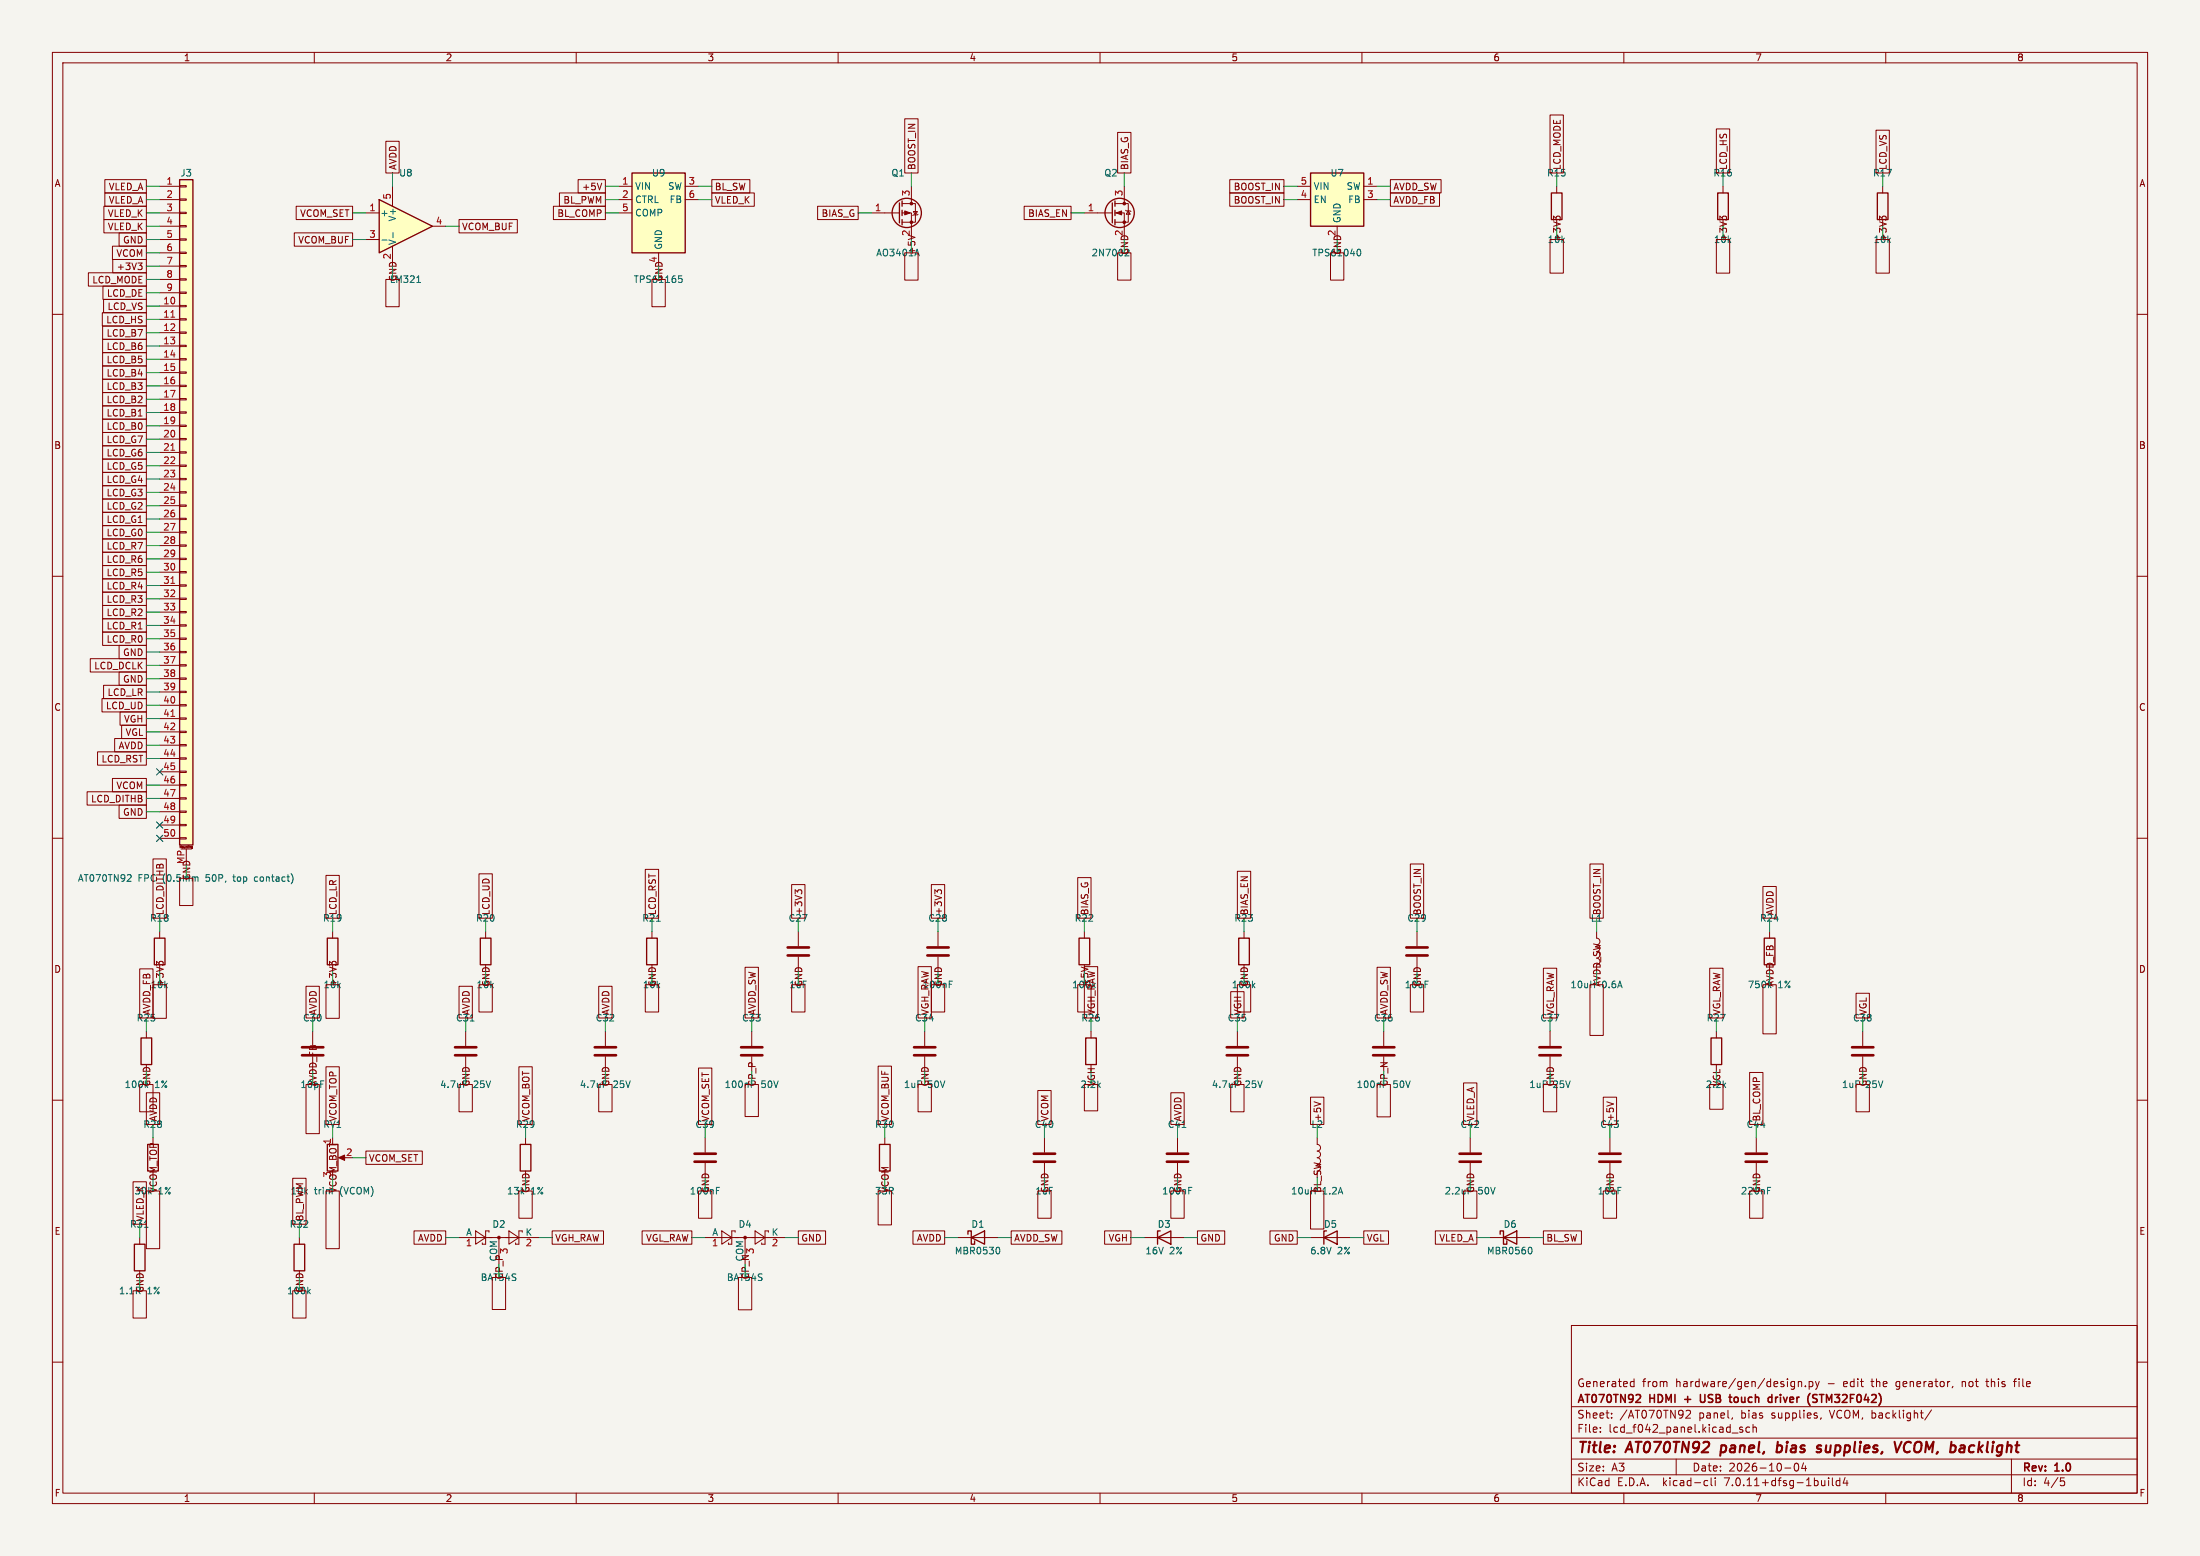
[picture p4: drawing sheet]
<svg xmlns="http://www.w3.org/2000/svg" width="420mm" height="297mm" viewBox="0 0 420 297" stroke-linecap="round" stroke-linejoin="round" font-family="sans-serif">
<path d="M0 0h420v297h-420z" fill="#f5f4ef" stroke="#f5f4ef" stroke-width=".19"/>
<g fill="none" stroke="#840000" stroke-width=".19">
<path d="M10 10h400v277h-400zM12 12h396v273h-396zM60 10v2M110 10v2M160 10v2M210 10v2M260 10v2M310 10v2M360 10v2M30.5 35.6h3.8M30.5 38.1h3.8M34.3 38h1.3v.2h-1.3z"/>
<path d="M34.3 35.4h1.3v.3h-1.3zM118.1 35.6h2.5M118.1 38.1h2.5M130.8 35.6h2.5M130.8 38.1h2.5M172.2 38.9h2.6v3.5h-2.6M174 35.6v3.3M212.9 38.9h2.5v3.5h-2.5M214.6 35.6v3.3M247.6 35.6h2.6M247.6 38.1h2.6M260.3 35.6h2.6"/>
<path d="M260.3 38.1h2.6M297.2 35.6v1.2M328.9 35.6v1.2M359.4 35.6v1.2M10 60h2M30.5 40.6h3.8M30.5 58.4h3.8M30.5 43.2h3.8M30.5 45.7h3.8M30.5 48.3h3.8M30.5 50.8h3.8M30.5 53.3h3.8"/>
<path d="M30.5 55.9h3.8M34.3 58.3h1.3v.2h-1.3zM34.3 55.8h1.3v.2h-1.3zM34.3 53.2h1.3v.3h-1.3zM34.3 50.7h1.3v.2h-1.3zM34.3 48.1h1.3v.3h-1.3zM34.3 45.6h1.3v.2h-1.3zM34.3 43.1h1.3v.2h-1.3zM34.3 40.5h1.3v.3h-1.3zM118.1 40.6h2.5M125.7 48.3v2.5M166.4 40.6h5.3"/>
<path d="M172.2 40.6h1.8v5.1M174.4 40.4h.7l-.3 .6zM175.3 40.9l-1.1 .2M207 40.6h5.3M212.9 40.6h1.7v5.1M214.9 40.1l1 .3M215.4 40.3l.4 .6h-.8zM255.3 43.2v2.5M408 60h2M30.5 61h3.8M30.5 63.5h3.8M30.5 66h3.8"/>
<path d="M30.5 68.6h3.8M30.5 71.1h3.8M30.5 73.7h3.8M30.5 76.2h3.8M30.5 78.7h3.8M34.3 78.6h1.3v.3h-1.3zM34.3 76.1h1.3v.2h-1.3zM34.3 73.5h1.3v.3h-1.3zM34.3 71h1.3v.2h-1.3zM34.3 68.5h1.3v.2h-1.3zM34.3 65.9h1.3v.3h-1.3zM34.3 63.4h1.3v.2h-1.3z"/>
<path d="M34.3 60.8h1.3v.3h-1.3zM30.5 81.3h3.8M30.5 83.8h3.8M30.5 86.4h3.8M30.5 88.9h3.8M30.5 91.4h3.8M30.5 94h3.8M30.5 96.5h3.8M30.5 99.1h3.8M34.3 98.9h1.3v.3h-1.3zM34.3 96.4h1.3v.2h-1.3zM34.3 93.9h1.3v.2h-1.3z"/>
<path d="M34.3 91.3h1.3v.3h-1.3zM34.3 88.8h1.3v.2h-1.3zM34.3 86.2h1.3v.3h-1.3zM34.3 83.7h1.3v.2h-1.3zM34.3 81.2h1.3v.2h-1.3zM10 110h2M30.5 101.6h3.8M30.5 104.1h3.8M30.5 106.7h3.8M30.5 109.2h3.8M30.5 111.8h3.8M30.5 114.3h3.8"/>
<path d="M30.5 116.8h3.8M30.5 119.4h3.8M34.3 119.3h1.3v.2h-1.3zM34.3 116.7h1.3v.3h-1.3zM34.3 114.2h1.3v.2h-1.3zM34.3 111.6h1.3v.3h-1.3zM34.3 109.1h1.3v.2h-1.3zM34.3 106.6h1.3v.2h-1.3zM34.3 104h1.3v.3h-1.3zM34.3 101.5h1.3v.2h-1.3zM408 110h2M30.5 121.9h3.8"/>
<path d="M30.5 124.5h3.8M30.5 127h3.8M30.5 129.5h3.8M30.5 132.1h3.8M30.5 134.6h3.8M30.5 137.2h3.8M30.5 139.7h3.8M34.3 139.6h1.3v.2h-1.3zM34.3 137h1.3v.3h-1.3zM34.3 134.5h1.3v.2h-1.3zM34.3 132h1.3v.2h-1.3zM34.3 129.4h1.3v.3h-1.3z"/>
<path d="M34.3 126.9h1.3v.2h-1.3zM34.3 124.3h1.3v.3h-1.3zM34.3 121.8h1.3v.2h-1.3zM10 160h2M30.5 142.2h3.8M30.5 144.8h3.8M30.5 147.3h3.8M30.5 149.9h3.8M30.5 152.4h3.8M30.5 154.9h3.8M30.5 157.5h3.8M34.3 159.9h1.3v.2h-1.3z"/>
<path d="M34.3 157.4h1.3v.2h-1.3zM34.3 154.8h1.3v.3h-1.3zM34.3 152.3h1.3v.2h-1.3zM34.3 149.7h1.3v.3h-1.3zM34.3 147.2h1.3v.2h-1.3zM34.3 144.7h1.3v.2h-1.3zM34.3 142.1h1.3v.3h-1.3zM408 160h2M30.5 160h3.8M30.5 177.8v1.3M34.5 162.1h2.1M35.6 162.1v3"/>
<path d="M36.6 161.6h.1v.3l-.1 .1M36.6 161.8h.1M63.5 177.8v1.3M92.7 177.8v1.3M124.5 177.8v1.3M152.4 177.8v2.8M179.1 177.8v2.8M207 177.8v1.3M270.5 177.8v2.8M304.8 177.8v1.3a.64 .64 0 0 1 .6 .6 .64 .64 0 0 1-.6 .6M337.8 177.8v1.3M27.9 196.9v1.2"/>
<path d="M59.7 196.9v2.7M88.9 196.9v2.7M115.6 196.9v2.7M143.5 196.9v2.7M152.4 182.6v2.8M176.5 196.9v2.7M179.1 182.6v2.8M207 184.2v1.2M208.3 196.9v1.2M264.2 196.9v2.7M270.5 182.6v2.8M295.9 196.9v2.7"/>
<path d="M327.7 196.9v1.2M355.6 196.9v2.7M10 210h2M29.2 217.2v1.2M63.5 217.2v1.2M88.9 201.7v2.8M100.3 217.2v1.2M115.6 201.7v2.8M134.6 217.2v2.8M143.5 201.7v2.8M168.9 217.2v1.2M176.5 201.7v2.8"/>
<path d="M224.8 217.2v2.8M251.5 217.2v1.2a.64 .64 0 0 1 .6 .7 .64 .64 0 0 1-.6 .6 .64 .64 0 0 1 .6 .6 .64 .64 0 0 1-.6 .7 .64 .64 0 0 1 .6 .6 .64 .64 0 0 1-.6 .6M264.2 201.7v2.8M280.7 217.2v2.8M295.9 201.7v2.8M307.3 217.2v2.8M327.7 203.2v1.3M335.3 217.2v2.8M355.6 201.7v2.8M408 210h2M26.7 236.2v1.3M57.1 236.2v1.3"/>
<path d="M65 221h1M87.6 236.2h15.3M90.8 234.9l1.9 1.3-1.9 1.3zM93.3 235.2v-.3h-.6v2.6h-.6v-.3M95.2 236.2v5.1M97.2 234.9l1.9 1.3-1.9 1.3zM99.7 235.2v-.3h-.6v2.6h-.7v-.3M134.6 222v2.8M134.6 236.2h15.3M137.8 234.9l1.9 1.3-1.9 1.3zM140.3 235.2v-.3h-.6v2.6h-.6v-.3M142.2 236.2v5.1"/>
<path d="M144.1 234.9l1.9 1.3-1.9 1.3zM146.7 235.2v-.3h-.7v2.6h-.6v-.3M182.9 236.2h7.6M218.4 236.2h7.7M224.8 222v2.8M280.7 222v2.8M284.5 236.2h7.6M307.3 222v2.8M335.3 222v2.8M10 260h2M300 253h108v32h-108zM408 260h2"/>
<path d="M300 278.5h108M300 274.5h108M300 268.5h108M305.5 273.2v.2M305.5 272.5v.1M307.7 270.5v.2M307.7 269.8v.1M311.4 264.6h.5M311.4 263.8h.5M311.9 263.2v1.5M320 278.5v3M321.9 269.3l.5-.1 .3 .1v.3l-.9 1.1h.9"/>
<path d="M330.7 273.5h1.1M330.7 270.6l-.1 .3M332.7 272.5l-.4-.1-.2 .2 .1 .2 .5 .2v.3h-.6M334 272.5l-.4-.1-.3 .3 .1 .6h.6M334.7 272.5l.2-.1 .3 .1 .1 .9M334.7 271.9v1.5M342.7 279.4l.2-.1a.8 .8 0 0 1 .5 .7 .8 .8 0 0 1-.5 .8 1 1 0 0 1-.2-1.4zM343.3 263.8l.2-.1 .4 .1v.9M343.3 263.7v1M344.3 279.2l-.4 1.1h1M344.7 264.5v.2M344.7 279.8v1"/>
<path d="M345.4 263.8l.4-.1 .3 .3-.2 .6h-.5M345.4 263.7v1.5M346.6 263.7l.3 1M346.9 264.7l-.3 .5M347.3 263.7l-.4 1M347.7 270.6l-.2 .3M368.7 269.1l-1.3 1.9M372.8 264.6l-.1 .3M374.6 263.7v1M374.7 263.8h-.1M379.1 263.7h.6M379.3 263.2v1.3l.2 .2"/>
<path d="M384 278.5v6.5M384.4 263.7h.5M384.9 263.2l-.3 .2v1.3M60 285v2M110 285v2M160 285v2M210 285v2M260 285v2M300 281.5h108M310 285v2M325.6 282.6l.4 .1M326 283.5l-.4 .1"/>
<path d="M326.7 282.1v1.3l.2 .2M327.4 282.1v.1M327.4 282.6v1M340.7 280.2h1.2M349.1 282.1v.1M349.1 282.6v1M349.8 282.1v1.3l.2 .2M351.2 282.7l-.4-.1-.3 .3 .2 .6h.5M351.2 282.1v1.5M352.2 282l-.3 1.1h.9M352.6 282.6v1M360 285v2"/>
<path d="M393.4 282.1h.7M393.5 282.7h.4l.3 .2-.2 .6-.5 .1"/>
</g>
<path d="M328.6 275.9l-.2 2M339.3 276h.8M339.4 275.2l-.3 2M340 277a.67 .67 0 0 1-.8 .1M347.2 275.9l.5 .1M347.4 276.5l.2 .1 .1 .3-.4 .3M348.6 275.9v1.2M363 275.2l-.9 2M364.7 275.3a1.02 1.02 0 0 0-1.2 .6 1.02 1.02 0 0 0 .5 1.3l.6-.2M374.8 275.9l.3 .3-.1 1M375.1 276.3l-.2 .1" fill="none" stroke="#840000" stroke-width=".4"/>
<path d="M312.9 266.2l.3 .3-.1 .3-.8 .9h.9M324.6 266.2l.1 1.3 .2 .2 .4-.1M331.5 266.7l-.3 .1-.2 .2 .1 .5 .4 .2M339 266.7v1M339.4 266.7l-.3 .1-.1 .2M346.3 266.9l.5 .1 .1 .4-.3 .3h-.3M346.3 266.2l.6 .1M347.3 266.2h.9" fill="none" stroke="#840000" stroke-width=".3"/>
<g fill="#ffffc2" stroke="#ffffc2" stroke-width=".19">
<path d="M120.6 33h10.2v15.3h-10.2z"/>
<path d="M34.3 34.3h2.5v127h-2.5z"/>
<path d="M250.2 33h10.1v10.2h-10.1z"/>
</g>
<g fill="none" stroke="#840000" stroke-width=".25">
<path d="M34.3 34.3h2.5v127h-2.5zM120.6 33h10.2v15.3h-10.2zM171.7 38.7v3.8M172.2 38.4v1M212.3 38.7v3.8M212.9 38.4v1M250.2 33h10.1v10.2h-10.1zM296.2 36.8h2v5.1h-2zM327.9 36.8h2v5.1h-2zM358.4 36.8h2v5.1h-2zM172.2 40.1v1M172.2 41.9v1"/>
<path d="M212.9 40.1v1M212.9 41.9v1M29.5 179.1h2v5.1h-2zM62.5 179.1h2v5.1h-2zM91.7 179.1h2v5.1h-2zM123.4 179.1h2.1v5.1h-2.1zM206 179.1h2v5.1h-2zM336.8 179.1h2v5.1h-2zM26.9 198.1h2.1v5.1h-2.1zM207.3 198.1h2v5.1h-2zM326.6 198.1h2.1v5.1h-2.1zM28.2 218.4h2v5.1h-2z"/>
<path d="M62.5 218.4h2v5.1h-2zM99.3 218.4h2v5.1h-2zM167.9 218.4h2v5.1h-2zM25.7 237.5h2v5.1h-2zM56.1 237.5h2.1v5.1h-2.1zM184.8 235.6v-.7h.6v2.6h.7v-.6M185.4 236.2l2.6-1.3v2.6zM221 236.2l2.5-1.3v2.6zM221.5 234.9h-.5v2.6M286.4 235.6v-.7h.6v2.6h.7v-.6M287 236.2l2.6-1.3v2.6z"/>
<circle cx="173.1" cy="40.6" r="2.79"/>
<circle cx="213.7" cy="40.6" r="2.79"/>
</g>
<g fill="none" stroke="#006464" stroke-width=".19">
<path d="M129.6 52.6h.6M129.7 53.1h.3l.2 .3v.4l-.5 .1M259.2 47.6h.2a.68 .68 0 0 1 .4 .6 .68 .68 0 0 1-.4 .6h-.2M24.8 166.9l.2 .3v.3l-.7 .7h.7M37.6 167.4l.2 .2v.6M48.8 167.4l-.2 .2v.4l.2 .2M125.3 175.8h.8M89.8 194.9h.7M181.2 187.9h.4M181.2 187.3h.6M225.7 215.2h.7M27.5 234.3h.8"/>
<path d="M136.8 227.2h.4M136.8 226.6h.6M190.6 238.1a.79 .79 0 0 1 0 1.2M226.9 227.2h.5M226.9 226.6h.6M292.2 238.1a.79 .79 0 0 1 0 1.2M337.4 227.2h.5M337.4 226.6h.6M58.9 246.5l.3 .5M59.2 246.1l-.4 .5"/>
</g>
<g fill="none" stroke="#840000" stroke-width=".51">
<path d="M57.7 199.9h4M86.9 199.9h4M113.5 199.9h4.1M141.5 199.9h4M150.4 182.4h4M150.4 180.8h4M174.5 199.9h4.1M177 182.4h4.1M177 180.8h4.1M262.1 199.9h4.1M268.5 182.4h4M268.5 180.8h4"/>
<path d="M293.9 199.9h4M353.6 199.9h4M57.7 201.4h4M86.9 201.4h4M113.5 201.4h4.1M141.5 201.4h4M174.5 201.4h4.1M262.1 201.4h4.1M293.9 201.4h4M353.6 201.4h4M132.6 221.7h4.1M132.6 220.2h4.1"/>
<path d="M222.8 221.7h4M222.8 220.2h4M278.6 221.7h4.1M278.6 220.2h4.1M305.3 221.7h4.1M305.3 220.2h4.1M333.2 221.7h4.1M333.2 220.2h4.1"/>
</g>
<path d="M32.6 60.5h.8M32.6 85.9h.8M32.6 111.3h.8M32.6 136.7h.8" fill="none" stroke="#a90000" stroke-width=".19"/>
<g fill="#840000" stroke="#840000" stroke-width=".19">
<path d="M64.6 221l1.2-.5v1z"/>
<path d="M172.7 40.3l1 .3-1 .4z"/>
<path d="M213.1 40.6l1-.3v.7z"/>
<circle cx="95.2" cy="236.2" r=".25"/>
<circle cx="142.2" cy="236.2" r=".25"/>
<circle cx="174" cy="42.4" r=".25"/>
<circle cx="174" cy="38.9" r=".25"/>
<circle cx="214.6" cy="42.4" r=".25"/>
<circle cx="214.6" cy="38.9" r=".25"/>
</g>
<path d="M72.4 38.1l10.1 5.1-10.1 5.1z" fill="#ffffc2"/>
<path d="M72.4 38.1l10.1 5.1-10.1 5.1zM236.5 179.1h2v5.1h-2zM252.7 236.2l2.6-1.3v2.6zM253.2 234.9h-.5v2.6" fill="none" stroke="#840000" stroke-width=".25"/>
<g fill="none" stroke="#840000" stroke-width=".19">
<path d="M19.8 39.4h8.1v2.5h-8.1zM20 34.3h7.9v2.5h-7.9zM20 36.8h7.9v2.6h-7.9zM56.5 39.4h10.8v2.5h-10.8zM73.7 27h2.5v6h-2.5zM74.9 35.6v3.8M105.6 39.4h10v2.5h-10zM106.8 36.8h8.8v2.6h-8.8zM110.4 34.3h5.2v2.5h-5.2zM114.9 35l-.5 1.2M135.9 36.8h8.1v2.6h-8.1zM135.9 34.3h7.3v2.5h-7.3z"/>
<path d="M156.1 39.4h7.7v2.5h-7.7zM172.7 22.7h2.6v10.3h-2.6zM195.5 39.4h9v2.5h-9zM213.4 25.3h2.5v7.7h-2.5zM234.8 34.3h10.3v2.5h-10.3zM234.8 36.8h10.3v2.6h-10.3zM265.4 36.8h9.4v2.6h-9.4zM265.4 34.3h9.7v2.5h-9.7zM295.9 21.9h2.5v11.1h-2.5zM327.7 24.6h2.5v8.4h-2.5zM358.1 24.9h2.6v8.1h-2.6zM16.9 52.1h11v2.5h-11z"/>
<path d="M19.5 59.7h8.4v2.5h-8.4zM19.7 54.6h8.2v2.6h-8.2zM19.8 57.1h8.1v2.6h-8.1zM19.8 41.9h8.1v2.6h-8.1zM21.5 47h6.4v2.5h-6.4zM21.5 49.5h6.4v2.6h-6.4zM22.7 44.4h5.2v2.6h-5.2zM26.3 50.2h.8l-.4 .5M26.9 50.7l.2 .2v.3l-.2 .3M56.2 44.4h11.1v2.6h-11.1zM69.8 40.6h2.6M69.8 45.7h2.6"/>
<path d="M73.7 53.3h2.5v5.2h-2.5zM74.9 47v3.8M82.5 43.2h2.6M87.6 41.9h11.2v2.6h-11.2zM124.5 53.3h2.5v5.2h-2.5zM172.7 48.3h2.6v5.2h-2.6zM173.4 44.9l1.3 .4M213.4 48.3h2.5v5.2h-2.5zM254 48.3h2.5v5.2h-2.5zM295.9 45.7h2.5v6.4h-2.5zM297.1 41.7l-.5-.4v.7M297.1 41.5l.2-.2h.3l.3 .2"/>
<path d="M327.7 45.7h2.5v6.4h-2.5zM328.8 41.5l.3-.2h.3l.2 .2M328.8 41.7l-.5-.4v.7M358.1 45.7h2.6v6.4h-2.6zM359.3 41.5l.2-.2h.3l.3 .2M359.3 41.7l-.5-.4v.7M19.6 74.9h8.3v2.6h-8.3zM19.6 72.4h8.3v2.5h-8.3zM19.6 69.8h8.3v2.6h-8.3zM19.6 77.5h8.3v2.5h-8.3zM19.6 62.2h8.3v2.6h-8.3zM19.6 64.8h8.3v2.5h-8.3z"/>
<path d="M19.6 67.3h8.3v2.6h-8.3zM19.6 95.2h8.3v2.6h-8.3zM19.6 92.7h8.3v2.6h-8.3zM19.6 90.2h8.3v2.5h-8.3zM19.6 87.6h8.3v2.6h-8.3zM19.6 97.8h8.3v2.5h-8.3zM19.6 85.1h8.3v2.5h-8.3zM19.6 82.5h8.3v2.6h-8.3zM19.6 80h8.3v2.6h-8.3zM19.6 100.3h8.3v2.6h-8.3zM19.6 102.9h8.3v2.5h-8.3zM19.6 105.4h8.3v2.6h-8.3z"/>
<path d="M19.6 107.9h8.3v2.6h-8.3zM19.6 110.5h8.3v2.5h-8.3zM19.6 113h8.3v2.6h-8.3zM19.6 115.6h8.3v2.5h-8.3zM19.6 118.1h8.3v2.6h-8.3zM17.2 125.7h10.7v2.6h-10.7zM19.5 133.3h8.4v2.6h-8.4zM19.6 120.6h8.3v2.6h-8.3zM19.8 130.8h8.1v2.6h-8.1zM22.7 123.2h5.2v2.5h-5.2zM22.7 128.3h5.2v2.5h-5.2zM22.9 135.9h5v2.5h-5z"/>
<path d="M23.2 138.4h4.7v2.6h-4.7zM16.6 151.1h11.3v2.6h-11.3zM18.6 143.5h9.3v2.6h-9.3zM21.5 148.6h6.4v2.5h-6.4zM21.9 141h6v2.5h-6zM22.7 153.7h5.2v2.5h-5.2zM29.2 163.9h2.6v11.4h-2.6zM34.3 167.6h2.5v5.2h-2.5zM62.2 167.1h2.6v8.2h-2.6zM91.4 166.8h2.6v8.5h-2.6zM123.2 165.9h2.5v9.4h-2.5zM151.1 168.8h2.6v6.5h-2.6z"/>
<path d="M152.3 170.3l-.5-.5v.8M152.3 170.1l.2-.3h.3l.3 .3M177.8 168.8h2.5v6.5h-2.5zM179 170.1l.2-.3h.3l.2 .3M179 170.3l-.5-.5v.8M205.7 167.5h2.6v7.8h-2.6zM236.2 166.3h2.6v9h-2.6zM237.5 177.8v1.3M269.2 164.9h2.6v10.4h-2.6zM303.5 164.9h2.6v10.4h-2.6zM336.5 169.2h2.6v6.1h-2.6zM26.7 184.9h2.5v9.4h-2.5z"/>
<path d="M29.2 188h2.6v6.4h-2.6zM30.4 183.9l-.5-.4v.8M30.4 183.7l.2-.2h.3l.3 .2M58.4 188.3h2.6v6h-2.6zM62.2 188h2.6v6.4h-2.6zM63.4 183.7l.2-.2h.3l.3 .2M63.4 183.9l-.5-.4v.8M87.6 188.3h2.6v6h-2.6zM91.4 188h2.6v5.2h-2.6zM114.3 188.3h2.5v6h-2.5zM123.2 188h2.5v5.2h-2.5zM142.2 184.6h2.6v9.7h-2.6z"/>
<path d="M151.1 188h2.6v5.2h-2.6zM175.3 184.5h2.5v9.8h-2.5zM177.8 188h2.5v5.2h-2.5zM205.7 188h2.6v5.2h-2.6zM206.4 184.6l1.3 .4M207 184.5h2.6v9.8h-2.6zM234.9 189.3h2.6v5h-2.6zM236.2 188h2.6v5.2h-2.6zM236.2 196.9v2.7M262.9 184.6h2.5v9.7h-2.5zM269.2 188h2.6v5.2h-2.6zM294.6 184.8h2.6v9.5h-2.6z"/>
<path d="M303.5 188h2.6v9.6h-2.6zM326.4 184.8h2.5v9.5h-2.5zM336.5 188h2.6v9.3h-2.6zM354.3 189.6h2.6v4.7h-2.6zM26.7 207h2.5v5.2h-2.5zM27.9 208.6h2.6v6h-2.6zM58.4 207h2.6v9.4h-2.6zM62.2 203.6h2.6v11h-2.6zM69.8 219.7h10.8v2.6h-10.8zM87.6 207h2.6v5.2h-2.6zM99.1 203.6h2.5v11h-2.5zM114.3 207h2.5v5.2h-2.5z"/>
<path d="M133.3 203.9h2.6v10.7h-2.6zM142.2 207h2.6v6.1h-2.6zM167.6 203.5h2.6v11.1h-2.6zM175.3 207h2.5v5.2h-2.5zM198.1 208.2h2.6v6.4h-2.6zM199.4 217.2v2.8M207 207h2.6v5h-2.6zM223.5 208.6h2.6v6h-2.6zM234.9 207h2.6v5.2h-2.6zM236.2 201.7v2.8M250.2 209.4h2.5v5.2h-2.5zM250.9 210.3l1.2 .4"/>
<path d="M262.9 207h2.5v6.2h-2.5zM279.4 206.7h2.5v7.9h-2.5zM294.6 207h2.6v5.2h-2.6zM306.1 209.4h2.5v5.2h-2.5zM306.7 210.3l1.3 .4M326.4 207h2.5v4.7h-2.5zM334 204.7h2.5v9.9h-2.5zM354.3 207h2.6v5.2h-2.6zM25.4 225.6h2.5v8.1h-2.5zM27.9 227.3h2.6v11h-2.6zM55.9 224.9h2.5v8.8h-2.5zM62.2 227.3h2.6v11h-2.6z"/>
<path d="M79 234.9h6.1v2.6h-6.1zM99.1 227.3h2.5v5.2h-2.5zM105.4 234.9h9.8v2.6h-9.8zM122.6 234.9h9.5v2.6h-9.5zM133.3 227.3h2.6v5.2h-2.6zM152.4 234.9h5.2v2.6h-5.2zM167.6 227.3h2.6v6.5h-2.6zM174.3 234.9h6v2.6h-6zM193 234.9h9.7v2.6h-9.7zM198.1 227.3h2.6v5.2h-2.6zM199.4 222v2.8M210.9 234.9h5v2.6h-5z"/>
<path d="M223.5 227.3h2.6v5.2h-2.6zM228.6 234.9h5.2v2.6h-5.2zM242.4 234.9h5.2v2.6h-5.2zM250.2 227.3h2.5v7.3h-2.5zM250.2 236.2h7.6M260.3 234.9h4.8v2.6h-4.8zM274 234.9h7.9v2.6h-7.9zM279.4 227.3h2.5v5.2h-2.5zM294.6 234.9h7.3v2.6h-7.3zM306.1 227.3h2.5v5.2h-2.5zM334 227.3h2.5v5.2h-2.5zM25.4 246.4h2.5v5.2h-2.5z"/>
<path d="M55.9 246.4h2.5v5.2h-2.5zM94 243.8h2.5v6.2h-2.5zM141 243.8h2.5v6.2h-2.5z"/>
</g>
<path d="M72.9 45.8h1M75 44.4v1M79.6 53.9h.7M239.2 188.1l.4 .4M239.6 187.7l-.5 .5" fill="none" stroke="#006464" stroke-width=".19"/>
<path d="M234.2 199.9h4.1M234.2 201.4h4.1M197.4 221.7h4M197.4 220.2h4" fill="none" stroke="#840000" stroke-width=".51"/>
<g fill="none" stroke="#009600" stroke-width=".19">
<path d="M27.9 38.1h2.6M27.9 35.6h2.6M74.9 33v2.6M115.6 38.1h2.5M115.6 35.6h2.5M133.3 38.1h2.6M133.3 35.6h2.6M174 33v2.6M214.6 33v2.6M245.1 38.1h2.5M245.1 35.6h2.5M262.9 38.1h2.5"/>
<path d="M262.9 35.6h2.5M297.2 33v2.6M328.9 33v2.6M359.4 33v2.6M27.9 45.7h2.6M27.9 40.6h2.6M27.9 58.4h2.6M27.9 48.3h2.6M27.9 50.8h2.6M27.9 53.3h2.6M27.9 55.9h2.6M27.9 43.2h2.6"/>
<path d="M67.3 45.7h2.5M67.3 40.6h2.5M85.1 43.2h2.5M115.6 40.6h2.5M163.8 40.6h2.6M204.5 40.6h2.5M27.9 63.5h2.6M27.9 61h2.6M27.9 71.1h2.6M27.9 78.7h2.6M27.9 66h2.6M27.9 76.2h2.6"/>
<path d="M27.9 68.6h2.6M27.9 73.7h2.6M27.9 99.1h2.6M27.9 86.4h2.6M27.9 83.8h2.6M27.9 81.3h2.6M27.9 96.5h2.6M27.9 94h2.6M27.9 88.9h2.6M27.9 91.4h2.6M27.9 101.6h2.6M27.9 104.1h2.6"/>
<path d="M27.9 119.4h2.6M27.9 116.8h2.6M27.9 114.3h2.6M27.9 111.8h2.6M27.9 109.2h2.6M27.9 106.7h2.6M27.9 121.9h2.6M27.9 129.5h2.6M27.9 127h2.6M27.9 124.5h2.6M27.9 139.7h2.6M27.9 137.2h2.6"/>
<path d="M27.9 134.6h2.6M27.9 132.1h2.6M27.9 154.9h2.6M27.9 152.4h2.6M27.9 149.9h2.6M27.9 142.2h2.6M27.9 144.8h2.6M30.5 175.3v2.5M63.5 175.3v2.5M92.7 175.3v2.5M124.5 175.3v2.5M152.4 175.3v2.5"/>
<path d="M179.1 175.3v2.5M207 175.3v2.5M237.5 175.3v2.5M270.5 175.3v2.5M304.8 175.3v2.5M337.8 175.3v2.5M27.9 194.3v2.6M59.7 194.3v2.6M88.9 194.3v2.6M115.6 194.3v2.6M143.5 194.3v2.6M176.5 194.3v2.6"/>
<path d="M208.3 194.3v2.6M236.2 194.3v2.6M264.2 194.3v2.6M295.9 194.3v2.6M327.7 194.3v2.6M355.6 194.3v2.6M29.2 214.6v2.6M63.5 214.6v2.6M100.3 214.6v2.6M134.6 214.6v2.6M168.9 214.6v2.6M199.4 214.6v2.6"/>
<path d="M224.8 214.6v2.6M251.5 214.6v2.6M280.7 214.6v2.6M307.3 214.6v2.6M335.3 214.6v2.6M26.7 233.7v2.5M57.1 233.7v2.5M67.3 221h2.5M85.1 236.2h2.5M102.9 236.2h2.5M132.1 236.2h2.5M149.9 236.2h2.5"/>
<path d="M180.3 236.2h2.6M190.5 236.2h2.5M215.9 236.2h2.5M226.1 236.2h2.5M247.6 236.2h2.6M257.8 236.2h2.5M281.9 236.2h2.6M292.1 236.2h2.5"/>
</g>
<path d="M29.9 159.4l1.2 1.2M29.9 156.9l1.2 1.2M29.9 146.7l1.2 1.2M31.1 159.4l-1.2 1.2M31.1 156.9l-1.2 1.2M31.1 146.7l-1.2 1.2" fill="none" stroke="#000084" stroke-width=".19"/>
<g font-size="2.8" fill="#840000">
<text x="301" y="277.9">Title:</text>
<text x="310.6" y="277.9">AT070TN92</text>
<text x="329.4" y="277.9">panel,</text>
<text x="340.8" y="277.9">bias</text>
<text x="349.3" y="277.9">supplies,</text>
<text x="365" y="277.9">VCOM,</text>
<text x="376.4" y="277.9">backlight</text>
</g>
<g font-size="2.1" fill="#840000">
<text x="301" y="268.2">AT070TN92</text>
<text x="301" y="265">Generated</text>
<text x="313.5" y="265">from</text>
<text x="315" y="268.2">HDMI</text>
<text x="319.9" y="265">hardware/gen/design.py</text>
<text x="322.3" y="268.2">+</text>
<text x="325.9" y="268.2">USB</text>
<text x="332.1" y="268.2">touch</text>
<text x="340.1" y="268.2">driver</text>
<text x="348.2" y="268.2">(STM32F042)</text>
<text x="349" y="265">-</text>
<text x="352.2" y="265">edit</text>
<text x="357.7" y="265">the</text>
<text x="362.5" y="265">generator,</text>
<text x="375.2" y="265">not</text>
<text x="380.1" y="265">this</text>
<text x="385.5" y="265">file</text>
<text x="301" y="273.7">File:</text>
<text x="301" y="271">Sheet:</text>
<text x="307.1" y="273.7">lcd_f042_panel.kicad_sch</text>
<text x="309.2" y="271">/AT070TN92</text>
<text x="324.4" y="271">panel,</text>
<text x="332.5" y="271">bias</text>
<text x="338.5" y="271">supplies,</text>
<text x="349.8" y="271">VCOM, backlight/</text>
<text x="301" y="281.1">Size:</text>
<text x="307.6" y="281.1">A3</text>
<text x="323" y="281.1">Date:</text>
<text x="330" y="281.1">2026-10-04</text>
<text x="386" y="281.3">Rev:</text>
<text x="392.4" y="281.3">1.0</text>
<text x="301" y="283.9">KiCad</text>
<text x="308.7" y="283.9">E.D.A.</text>
<text x="317.6" y="283.9">kicad-cli</text>
<text x="329.5" y="283.9">7.0.11+dfsg-1build4</text>
<text x="386" y="283.9">Id:</text>
<text x="390.1" y="283.9">4/5</text>
</g>
<g font-size="1.8" fill="#840000">
<text x="35" y="11.9">1</text>
<text x="85" y="11.9">2</text>
<text x="135" y="11.9">3</text>
<text x="185" y="11.9">4</text>
<text x="235" y="11.9">5</text>
<text x="285" y="11.9">6</text>
<text x="335" y="11.9">7</text>
<text x="385" y="11.9">8</text>
<text x="10.3" y="35.9">A</text>
<text x="75.9" y="32.5" transform="rotate(-90 75.9 32.5)">AVDD</text>
<text x="174.9" y="32.5" transform="rotate(-90 174.9 32.5)">BOOST_IN</text>
<text x="215.6" y="32.5" transform="rotate(-90 215.6 32.5)">BIAS_G</text>
<text x="295.2" y="33.9">R15</text>
<text x="298.1" y="32.5" transform="rotate(-90 298.1 32.5)">LCD_MODE</text>
<text x="327" y="33.9">R16</text>
<text x="329.9" y="32.5" transform="rotate(-90 329.9 32.5)">LCD_HS</text>
<text x="357.5" y="33.9">R17</text>
<text x="360.4" y="32.5" transform="rotate(-90 360.4 32.5)">LCD_VS</text>
<text x="408.3" y="35.9">A</text>
<text x="20.5" y="41.6">VLED_K</text>
<text x="20.7" y="36.5">VLED_A</text>
<text x="20.7" y="39.1">VLED_A</text>
<text x="57.2" y="41.6">VCOM_SET</text>
<text x="106.3" y="41.6">BL_COMP</text>
<text x="107.5" y="39.1">BL_PWM</text>
<text x="111" y="36.5">+5V</text>
<text x="136.4" y="39.1">VLED_K</text>
<text x="136.4" y="36.5">BL_SW</text>
<text x="156.7" y="41.6">BIAS_G</text>
<text x="196.2" y="41.6">BIAS_EN</text>
<text x="235.4" y="36.5">BOOST_IN</text>
<text x="235.4" y="39.1">BOOST_IN</text>
<text x="265.9" y="39.1">AVDD_FB</text>
<text x="265.9" y="36.5">AVDD_SW</text>
<text x="20.5" y="44.1">VLED_K</text>
<text x="23.4" y="46.7">GND</text>
<text x="56.8" y="46.7">VCOM_BUF</text>
<text x="88.1" y="44.1">VCOM_BUF</text>
<text x="214.4" y="45.2" transform="rotate(-90 214.4 45.2)">2</text>
<text x="255" y="45.2" transform="rotate(-90 255 45.2)">2</text>
<text x="295.4" y="46.6">10k</text>
<text x="327.1" y="46.6">10k</text>
<text x="357.6" y="46.6">10k</text>
<text x="22.1" y="49.2">VCOM</text>
<text x="22.2" y="51.8">+3V3</text>
<text x="74.7" y="49.6" transform="rotate(-90 74.7 49.6)">2</text>
<text x="125.5" y="50.2" transform="rotate(-90 125.5 50.2)">4</text>
<text x="17.5" y="54.3">LCD_MODE</text>
<text x="20.3" y="56.8">LCD_DE</text>
<text x="20.4" y="59.4">LCD_VS</text>
<text x="20.2" y="61.9">LCD_HS</text>
<text x="20.2" y="64.5">LCD_B7</text>
<text x="20.2" y="67">LCD_B6</text>
<text x="20.2" y="69.5">LCD_B5</text>
<text x="20.2" y="77.2">LCD_B2</text>
<text x="20.2" y="74.6">LCD_B3</text>
<text x="20.2" y="72.1">LCD_B4</text>
<text x="20.2" y="79.7">LCD_B1</text>
<text x="20.2" y="82.2">LCD_B0</text>
<text x="10.3" y="85.9">B</text>
<text x="20.2" y="89.9">LCD_G5</text>
<text x="20.2" y="87.3">LCD_G6</text>
<text x="20.2" y="84.8">LCD_G7</text>
<text x="408.2" y="85.9">B</text>
<text x="20.2" y="94.9">LCD_G3</text>
<text x="20.2" y="92.4">LCD_G4</text>
<text x="20.2" y="97.5">LCD_G2</text>
<text x="20.2" y="100">LCD_G1</text>
<text x="20.2" y="102.6">LCD_G0</text>
<text x="20.2" y="105.1">LCD_R7</text>
<text x="20.2" y="107.6">LCD_R6</text>
<text x="20.2" y="110.2">LCD_R5</text>
<text x="20.2" y="112.7">LCD_R4</text>
<text x="20.2" y="115.3">LCD_R3</text>
<text x="20.2" y="117.8">LCD_R2</text>
<text x="20.2" y="120.3">LCD_R1</text>
<text x="20.2" y="122.9">LCD_R0</text>
<text x="23.4" y="125.4">GND</text>
<text x="17.9" y="128">LCD_DCLK</text>
<text x="23.4" y="130.5">GND</text>
<text x="10.3" y="135.9">C</text>
<text x="20.1" y="135.6">LCD_UD</text>
<text x="20.4" y="133">LCD_LR</text>
<text x="408.2" y="135.9">C</text>
<text x="22.5" y="143.2">AVDD</text>
<text x="23.6" y="138.1">VGH</text>
<text x="23.9" y="140.7">VGL</text>
<text x="19.3" y="145.7">LCD_RST</text>
<text x="17.3" y="153.4">LCD_DITHB</text>
<text x="22.1" y="150.8">VCOM</text>
<text x="23.4" y="155.9">GND</text>
<text x="35.3" y="165" transform="rotate(-90 35.3 165)">MP</text>
<text x="26.3" y="168.5">FPC</text>
<text x="31.1" y="168.5">(0.5mm</text>
<text x="28.5" y="176.1">R18</text>
<text x="31.4" y="174.8" transform="rotate(-90 31.4 174.8)">LCD_DITHB</text>
<text x="61.6" y="176.1">R19</text>
<text x="64.5" y="174.8" transform="rotate(-90 64.5 174.8)">LCD_LR</text>
<text x="90.8" y="176.1">R20</text>
<text x="93.7" y="174.8" transform="rotate(-90 93.7 174.8)">LCD_UD</text>
<text x="122.5" y="176.1">R21</text>
<text x="125.4" y="174.8" transform="rotate(-90 125.4 174.8)">LCD_RST</text>
<text x="153.4" y="174.8" transform="rotate(-90 153.4 174.8)">+3V3</text>
<text x="180" y="174.8" transform="rotate(-90 180 174.8)">+3V3</text>
<text x="205.1" y="176.1">R22</text>
<text x="208" y="174.8" transform="rotate(-90 208 174.8)">BIAS_G</text>
<text x="235.5" y="176.1">R23</text>
<text x="238.4" y="174.8" transform="rotate(-90 238.4 174.8)">BIAS_EN</text>
<text x="268.6" y="176.1">C29</text>
<text x="271.5" y="174.8" transform="rotate(-90 271.5 174.8)">BOOST_IN</text>
<text x="303.6" y="176.1">L1</text>
<text x="305.8" y="174.8" transform="rotate(-90 305.8 174.8)">BOOST_IN</text>
<text x="338.8" y="174.8" transform="rotate(-90 338.8 174.8)">AVDD</text>
<text x="10.3" y="185.9">D</text>
<text x="408.2" y="185.9">D</text>
<text x="28.7" y="188.8">10k</text>
<text x="61.7" y="188.8">10k</text>
<text x="90.9" y="188.8">10k</text>
<text x="122.6" y="188.8">10k</text>
<text x="150.6" y="188.8">1uF</text>
<text x="176" y="188.8">100nF</text>
<text x="204.6" y="188.8">100k</text>
<text x="235.1" y="188.8">100k</text>
<text x="268.1" y="188.8">10uF</text>
<text x="28.9" y="193.8" transform="rotate(-90 28.9 193.8)">AVDD_FB</text>
<text x="60.6" y="193.8" transform="rotate(-90 60.6 193.8)">AVDD</text>
<text x="89.9" y="193.8" transform="rotate(-90 89.9 193.8)">AVDD</text>
<text x="116.5" y="193.8" transform="rotate(-90 116.5 193.8)">AVDD</text>
<text x="144.5" y="193.8" transform="rotate(-90 144.5 193.8)">AVDD_SW</text>
<text x="177.5" y="193.8" transform="rotate(-90 177.5 193.8)">VGH_RAW</text>
<text x="209.2" y="193.8" transform="rotate(-90 209.2 193.8)">VGH_RAW</text>
<text x="237.2" y="193.8" transform="rotate(-90 237.2 193.8)">VGH</text>
<text x="265.1" y="193.8" transform="rotate(-90 265.1 193.8)">AVDD_SW</text>
<text x="296.9" y="193.8" transform="rotate(-90 296.9 193.8)">VGL_RAW</text>
<text x="328.6" y="193.8" transform="rotate(-90 328.6 193.8)">VGL_RAW</text>
<text x="356.6" y="193.8" transform="rotate(-90 356.6 193.8)">VGL</text>
<text x="23.7" y="207.9">100k</text>
<text x="57.3" y="207.9">10pF</text>
<text x="138.2" y="207.9">100nF</text>
<text x="172.5" y="207.9">1uF</text>
<text x="177.1" y="207.9">50V</text>
<text x="206.2" y="207.9">2.2k</text>
<text x="258.9" y="207.9">100nF</text>
<text x="291.8" y="207.9">1uF</text>
<text x="296.5" y="207.9">25V</text>
<text x="325.5" y="207.9">2.2k</text>
<text x="351.5" y="207.9">1uF</text>
<text x="356.2" y="207.9">25V</text>
<text x="30.2" y="214.2" transform="rotate(-90 30.2 214.2)">AVDD</text>
<text x="64.5" y="214.2" transform="rotate(-90 64.5 214.2)">VCOM_TOP</text>
<text x="101.3" y="214.2" transform="rotate(-90 101.3 214.2)">VCOM_BOT</text>
<text x="135.6" y="214.2" transform="rotate(-90 135.6 214.2)">VCOM_SET</text>
<text x="169.9" y="214.2" transform="rotate(-90 169.9 214.2)">VCOM_BUF</text>
<text x="200.3" y="214.2" transform="rotate(-90 200.3 214.2)">VCOM</text>
<text x="225.7" y="214.2" transform="rotate(-90 225.7 214.2)">AVDD</text>
<text x="252.4" y="214.2" transform="rotate(-90 252.4 214.2)">+5V</text>
<text x="281.6" y="214.2" transform="rotate(-90 281.6 214.2)">VLED_A</text>
<text x="308.3" y="214.2" transform="rotate(-90 308.3 214.2)">+5V</text>
<text x="333.3" y="215.5">C44</text>
<text x="336.2" y="214.2" transform="rotate(-90 336.2 214.2)">BL_COMP</text>
<text x="63.2" y="218.5" transform="rotate(-90 63.2 218.5)">1</text>
<text x="70.3" y="221.9">VCOM_SET</text>
<text x="63.2" y="224.9" transform="rotate(-90 63.2 224.9)">3</text>
<text x="25.6" y="228.2">30k</text>
<text x="27.6" y="233.2" transform="rotate(-90 27.6 233.2)">VLED_K</text>
<text x="55.4" y="228.2">10k</text>
<text x="58.1" y="233.2" transform="rotate(-90 58.1 233.2)">BL_PWM</text>
<text x="60" y="228.2">trim</text>
<text x="96.7" y="228.2">13k</text>
<text x="101.3" y="228.2">1%</text>
<text x="167" y="228.2">33R</text>
<text x="197.6" y="228.2">1uF</text>
<text x="246.4" y="228.2">10uH</text>
<text x="252.4" y="228.2">1.2A</text>
<text x="304.9" y="228.2">10uF</text>
<text x="10.3" y="235.9">E</text>
<text x="55.2" y="234.5">R32</text>
<text x="79.7" y="237.2">AVDD</text>
<text x="105.9" y="237.2">VGH_RAW</text>
<text x="123.2" y="237.2">VGL_RAW</text>
<text x="152.9" y="237.2">GND</text>
<text x="174.9" y="237.2">AVDD</text>
<text x="193.5" y="237.2">AVDD_SW</text>
<text x="211.5" y="237.2">VGH</text>
<text x="229.1" y="237.2">GND</text>
<text x="243.1" y="237.2">GND</text>
<text x="260.8" y="237.2">VGL</text>
<text x="274.7" y="237.2">VLED_A</text>
<text x="295.1" y="237.2">BL_SW</text>
<text x="408.3" y="235.9">E</text>
<text x="95" y="240.9" transform="rotate(-90 95 240.9)">COM</text>
<text x="22.6" y="247.2">1.1R</text>
<text x="54.7" y="247.2">100k</text>
<text x="10.3" y="285.9">F</text>
<text x="35" y="286.9">1</text>
<text x="85" y="286.9">2</text>
<text x="135" y="286.9">3</text>
<text x="185" y="286.9">4</text>
<text x="235" y="286.9">5</text>
<text x="285" y="286.9">6</text>
<text x="335" y="286.9">7</text>
<text x="385" y="286.9">8</text>
<text x="408.3" y="285.9">F</text>
</g>
<g font-size="1.8" fill="#a90000">
<text x="31.7" y="35.3">1</text>
<text x="118.7" y="35.3">1</text>
<text x="131.4" y="35.3">3</text>
<text x="248.2" y="35.3">5</text>
<text x="260.9" y="35.3">1</text>
<text x="31.7" y="37.8">2</text>
<text x="31.7" y="40.4">3</text>
<text x="70.4" y="40.4">1</text>
<text x="74.7" y="38.2" transform="rotate(-90 74.7 38.2)">5</text>
<text x="118.7" y="37.8">2</text>
<text x="118.7" y="40.4">5</text>
<text x="131.4" y="37.8">6</text>
<text x="166.9" y="40.4">1</text>
<text x="173.7" y="37.5" transform="rotate(-90 173.7 37.5)">3</text>
<text x="207.6" y="40.4">1</text>
<text x="214.4" y="37.5" transform="rotate(-90 214.4 37.5)">3</text>
<text x="248.2" y="37.8">4</text>
<text x="260.9" y="37.8">3</text>
<text x="31.7" y="42.9">4</text>
<text x="31.7" y="45.5">5</text>
<text x="70.4" y="45.5">3</text>
<text x="83.1" y="42.9">4</text>
<text x="173.7" y="45.2" transform="rotate(-90 173.7 45.2)">2</text>
<text x="31.7" y="48">6</text>
<text x="31.7" y="50.5">7</text>
<text x="31.7" y="53.1">8</text>
<text x="31.1" y="58.2">10</text>
<text x="31.7" y="55.6">9</text>
<text x="31.1" y="60.7">11</text>
<text x="31.1" y="63.2">12</text>
<text x="31.1" y="65.8">13</text>
<text x="31.1" y="68.3">14</text>
<text x="31.1" y="70.9">15</text>
<text x="31.1" y="73.4">16</text>
<text x="31.1" y="75.9">17</text>
<text x="31.1" y="78.5">18</text>
<text x="31.1" y="81">19</text>
<text x="31.1" y="83.6">20</text>
<text x="31.1" y="86.1">21</text>
<text x="31.1" y="88.6">22</text>
<text x="31.1" y="91.2">23</text>
<text x="31.1" y="93.7">24</text>
<text x="31.1" y="96.3">25</text>
<text x="31.1" y="98.8">26</text>
<text x="31.1" y="101.3">27</text>
<text x="31.1" y="103.9">28</text>
<text x="31.1" y="106.4">29</text>
<text x="31.1" y="109">30</text>
<text x="31.1" y="111.5">31</text>
<text x="31.1" y="114">32</text>
<text x="31.1" y="116.6">33</text>
<text x="31.1" y="119.1">34</text>
<text x="31.1" y="121.7">35</text>
<text x="31.1" y="124.2">36</text>
<text x="31.1" y="126.7">37</text>
<text x="31.1" y="129.3">38</text>
<text x="31.1" y="131.8">39</text>
<text x="31.1" y="134.4">40</text>
<text x="31.1" y="136.9">41</text>
<text x="31.1" y="139.4">42</text>
<text x="31.1" y="142">43</text>
<text x="31.1" y="144.5">44</text>
<text x="31.1" y="147.1">45</text>
<text x="31.1" y="149.6">46</text>
<text x="31.1" y="152.1">47</text>
<text x="31.1" y="154.7">48</text>
<text x="31.1" y="157.2">49</text>
<text x="31.1" y="159.8">50</text>
<text x="66" y="220.7">2</text>
<text x="88.8" y="238.2">1</text>
<text x="97.2" y="239.5" transform="rotate(-90 97.2 239.5)">3</text>
<text x="100.3" y="238.2">2</text>
<text x="135.8" y="238.2">1</text>
<text x="144.2" y="239.5" transform="rotate(-90 144.2 239.5)">3</text>
<text x="147.2" y="238.2">2</text>
</g>
<g font-size="1.8" fill="#006464">
<text x="34.4" y="33.9">J3</text>
<text x="76.1" y="33.9">U8</text>
<text x="124.4" y="33.9">U9</text>
<text x="170.1" y="33.9">Q1</text>
<text x="210.7" y="33.9">Q2</text>
<text x="253.9" y="33.9">U7</text>
<text x="72.5" y="41.5">+</text>
<text x="121.2" y="36.4">VIN</text>
<text x="121.2" y="39">CTRL</text>
<text x="121.2" y="41.5">COMP</text>
<text x="127.4" y="36.4">SW</text>
<text x="127.7" y="39">FB</text>
<text x="250.7" y="39">EN</text>
<text x="250.7" y="36.4">VIN</text>
<text x="257" y="36.4">SW</text>
<text x="257.3" y="39">FB</text>
<text x="75.8" y="46.9" transform="rotate(-90 75.8 46.9)">V-</text>
<text x="75.8" y="42.4" transform="rotate(-90 75.8 42.4)">V+</text>
<text x="126.6" y="47.8" transform="rotate(-90 126.6 47.8)">GND</text>
<text x="256.1" y="42.7" transform="rotate(-90 256.1 42.7)">GND</text>
<text x="167.2" y="49.1">AO3401A</text>
<text x="208.3" y="49.1">2N7002</text>
<text x="250.4" y="49.1">TPS61040</text>
<text x="74.3" y="54.2">LM321</text>
<text x="120.9" y="54.2">TPS61165</text>
<text x="14.8" y="168.5">AT070TN92</text>
<text x="39.6" y="168.5">50P,</text>
<text x="45" y="168.5">top</text>
<text x="49.2" y="168.5">contact)</text>
<text x="150.5" y="176.1">C27</text>
<text x="177.1" y="176.1">C28</text>
<text x="335.9" y="176.1">R24</text>
<text x="299.7" y="188.8">10uH</text>
<text x="305.8" y="188.8">0.6A</text>
<text x="333.6" y="188.8">750k</text>
<text x="339.4" y="188.8">1%</text>
<text x="26" y="195.2">R25</text>
<text x="57.7" y="195.2">C30</text>
<text x="87" y="195.2">C31</text>
<text x="113.6" y="195.2">C32</text>
<text x="141.6" y="195.2">C33</text>
<text x="174.6" y="195.2">C34</text>
<text x="206.3" y="195.2">R26</text>
<text x="234.3" y="195.2">C35</text>
<text x="262.2" y="195.2">C36</text>
<text x="294" y="195.2">C37</text>
<text x="325.7" y="195.2">R27</text>
<text x="353.7" y="195.2">C38</text>
<text x="29.5" y="207.9">1%</text>
<text x="83.9" y="207.9">4.7uF</text>
<text x="90.4" y="207.9">25V</text>
<text x="110.6" y="207.9">4.7uF</text>
<text x="117" y="207.9">25V</text>
<text x="145.3" y="207.9">50V</text>
<text x="231.2" y="207.9">4.7uF</text>
<text x="237.7" y="207.9">25V</text>
<text x="265.9" y="207.9">50V</text>
<text x="27.3" y="215.5">R28</text>
<text x="61.6" y="215.5">RV1</text>
<text x="98.4" y="215.5">R29</text>
<text x="132.7" y="215.5">C39</text>
<text x="167" y="215.5">R30</text>
<text x="197.4" y="215.5">C40</text>
<text x="222.8" y="215.5">C41</text>
<text x="250.2" y="215.5">L2</text>
<text x="278.7" y="215.5">C42</text>
<text x="305.4" y="215.5">C43</text>
<text x="30.2" y="228.2">1%</text>
<text x="65" y="228.2">(VCOM)</text>
<text x="131.6" y="228.2">100nF</text>
<text x="221.8" y="228.2">100nF</text>
<text x="275.7" y="228.2">2.2uF</text>
<text x="282.1" y="228.2">50V</text>
<text x="332.2" y="228.2">220nF</text>
<text x="24.7" y="234.5">R31</text>
<text x="88.9" y="236">A</text>
<text x="93.9" y="234.5">D2</text>
<text x="100.2" y="236">K</text>
<text x="135.9" y="236">A</text>
<text x="140.9" y="234.5">D4</text>
<text x="147.2" y="236">K</text>
<text x="182.2" y="239.6">MBR0530</text>
<text x="185.3" y="234.5">D1</text>
<text x="218.6" y="239.6">16V</text>
<text x="220.9" y="234.5">D3</text>
<text x="223.3" y="239.6">2%</text>
<text x="250" y="239.6">6.8V</text>
<text x="252.7" y="234.5">D5</text>
<text x="255.3" y="239.6">2%</text>
<text x="283.8" y="239.6">MBR0560</text>
<text x="286.9" y="234.5">D6</text>
<text x="91.7" y="244.7">BAT54S</text>
<text x="138.7" y="244.7">BAT54S</text>
<text x="142" y="240.9" transform="rotate(-90 142 240.9)">COM</text>
<text x="28.1" y="247.2">1%</text>
</g>
<g font-size="1.8" fill="#009600">
<text x="298.1" y="46.2" transform="rotate(-90 298.1 46.2)">+3V3</text>
<text x="329.9" y="46.2" transform="rotate(-90 329.9 46.2)">+3V3</text>
<text x="360.4" y="46.2" transform="rotate(-90 360.4 46.2)">+3V3</text>
<text x="75.9" y="53.8" transform="rotate(-90 75.9 53.8)">GND</text>
<text x="126.7" y="53.8" transform="rotate(-90 126.7 53.8)">GND</text>
<text x="174.9" y="48.7" transform="rotate(-90 174.9 48.7)">+5V</text>
<text x="215.6" y="48.7" transform="rotate(-90 215.6 48.7)">GND</text>
<text x="256.2" y="48.7" transform="rotate(-90 256.2 48.7)">GND</text>
<text x="36.5" y="168.1" transform="rotate(-90 36.5 168.1)">GND</text>
<text x="31.4" y="188.4" transform="rotate(-90 31.4 188.4)">+3V3</text>
<text x="64.5" y="188.4" transform="rotate(-90 64.5 188.4)">+3V3</text>
<text x="93.7" y="188.4" transform="rotate(-90 93.7 188.4)">GND</text>
<text x="125.4" y="188.4" transform="rotate(-90 125.4 188.4)">GND</text>
<text x="153.4" y="188.4" transform="rotate(-90 153.4 188.4)">GND</text>
<text x="180" y="188.4" transform="rotate(-90 180 188.4)">GND</text>
<text x="208" y="188.4" transform="rotate(-90 208 188.4)">+5V</text>
<text x="238.4" y="188.4" transform="rotate(-90 238.4 188.4)">GND</text>
<text x="271.5" y="188.4" transform="rotate(-90 271.5 188.4)">GND</text>
<text x="305.8" y="188.4" transform="rotate(-90 305.8 188.4)">AVDD_SW</text>
<text x="338.8" y="188.4" transform="rotate(-90 338.8 188.4)">AVDD_FB</text>
<text x="28.9" y="207.5" transform="rotate(-90 28.9 207.5)">GND</text>
<text x="60.6" y="207.5" transform="rotate(-90 60.6 207.5)">AVDD_FB</text>
<text x="89.9" y="207.5" transform="rotate(-90 89.9 207.5)">GND</text>
<text x="116.5" y="207.5" transform="rotate(-90 116.5 207.5)">GND</text>
<text x="144.5" y="207.5" transform="rotate(-90 144.5 207.5)">CP_P</text>
<text x="177.5" y="207.5" transform="rotate(-90 177.5 207.5)">GND</text>
<text x="209.2" y="207.5" transform="rotate(-90 209.2 207.5)">VGH</text>
<text x="237.2" y="207.5" transform="rotate(-90 237.2 207.5)">GND</text>
<text x="265.1" y="207.5" transform="rotate(-90 265.1 207.5)">CP_N</text>
<text x="296.9" y="207.5" transform="rotate(-90 296.9 207.5)">GND</text>
<text x="328.6" y="207.5" transform="rotate(-90 328.6 207.5)">VGL</text>
<text x="356.6" y="207.5" transform="rotate(-90 356.6 207.5)">GND</text>
<text x="30.2" y="227.8" transform="rotate(-90 30.2 227.8)">VCOM_TOP</text>
<text x="64.5" y="227.8" transform="rotate(-90 64.5 227.8)">VCOM_BOT</text>
<text x="101.3" y="227.8" transform="rotate(-90 101.3 227.8)">GND</text>
<text x="135.6" y="227.8" transform="rotate(-90 135.6 227.8)">GND</text>
<text x="169.9" y="227.8" transform="rotate(-90 169.9 227.8)">VCOM</text>
<text x="200.3" y="227.8" transform="rotate(-90 200.3 227.8)">GND</text>
<text x="225.7" y="227.8" transform="rotate(-90 225.7 227.8)">GND</text>
<text x="252.4" y="227.8" transform="rotate(-90 252.4 227.8)">BL_SW</text>
<text x="281.6" y="227.8" transform="rotate(-90 281.6 227.8)">GND</text>
<text x="308.3" y="227.8" transform="rotate(-90 308.3 227.8)">GND</text>
<text x="336.2" y="227.8" transform="rotate(-90 336.2 227.8)">GND</text>
<text x="96.2" y="244.3" transform="rotate(-90 96.2 244.3)">CP_P</text>
<text x="143.2" y="244.3" transform="rotate(-90 143.2 244.3)">CP_N</text>
<text x="27.6" y="246.9" transform="rotate(-90 27.6 246.9)">GND</text>
<text x="58.1" y="246.9" transform="rotate(-90 58.1 246.9)">GND</text>
</g>
<text font-size=".5" fill="#840000" x="34.2" y="161.9">Mounting</text>
</svg>
